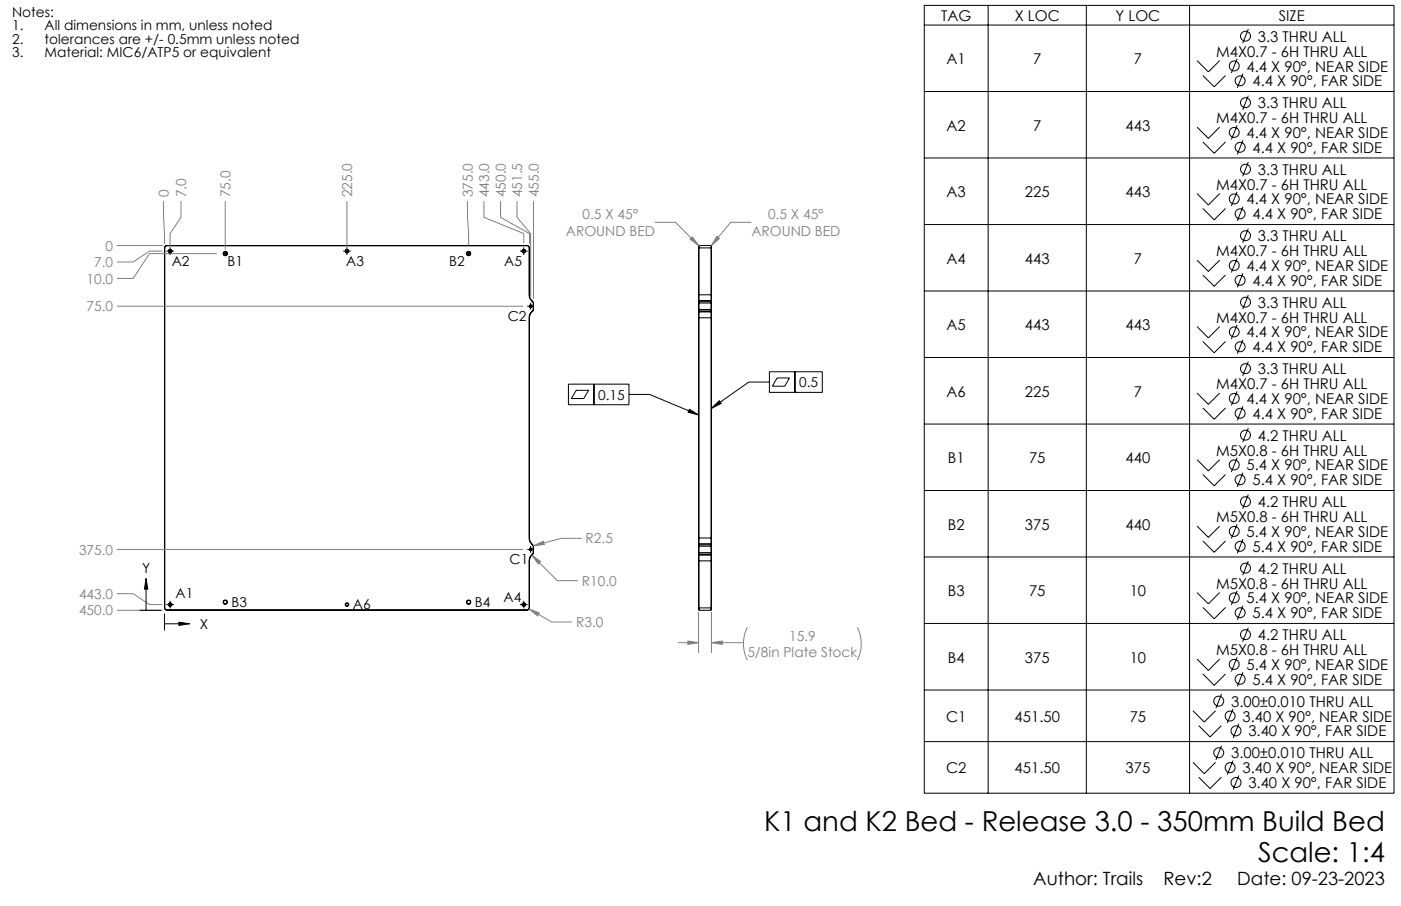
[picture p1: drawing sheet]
<svg xmlns="http://www.w3.org/2000/svg" width="432mm" height="279mm" viewBox="0 0 432 279" stroke-linecap="round" stroke-linejoin="round" font-family="sans-serif">
<g fill="none" stroke="#000" stroke-width=".31">
<path d="M284.9 1.7h144.7v242.9h-144.7zM284.9 7.7h144.7M304.6 1.7v242.9M334.8 1.7v242.9M366.6 1.7v242.9M368.9 18.7l3.5 3.5 3.5-3.5M381.3 18.1l-1.8 4.4M384.7 9l-1.7 4.3M284.9 28.2h144.7M368.9 39.2l3.5 3.5 3.5-3.5M370.7 23.3l3.5 3.5 3.5-3.5M381.3 38.7l-1.8 4.3"/>
<path d="M383.1 22.7l-1.7 4.4M384.7 29.5l-1.7 4.4M284.9 48.7h144.7M368.9 59.7l3.5 3.5 3.5-3.5M370.7 43.8l3.5 3.5 3.5-3.5M381.3 59.2l-1.8 4.3M383.1 43.3l-1.7 4.3M384.7 50l-1.7 4.4M50.7 76.4h.1M50.7 76.4v111.1M50.8 76.4v111.1M51.3 77.4h2.3"/>
<path d="M51.4 75.8l-.3 .1-.3 .5M51.4 75.7l-.6 .3-.1 .4M51.4 75.7v.1M51.4 75.8h111.1M51.4 75.7h111.1M52.4 76.3v2.3M68.1 78.2h.1M68.8 78.2h1.3M69.4 76.9h.1M69.4 77.6v1.2M69.4 79.5h.1M70.7 78.2h.1"/>
<path d="M105.8 77.4h2.3M106.9 76.3v2.3M143.1 78.2h.1M143.8 78.2h1.3M144.4 76.9h.1M144.4 77.6v1.2M144.4 79.5h.1M145.7 78.2h.1M160.3 77.4h2.3M161.4 76.3v2.3M162.5 75.8l.4 .3 .2 .3M162.5 75.7l.5 .2 .2 .5"/>
<path d="M162.5 75.7v.1M163.1 76.4v14.5M163.1 76.4h.1M163.2 76.4v14.5M215.3 76.4h4M215.3 76.4v14.5M215.4 75.7v17M215.4 75.7l-.1 .7M215.4 75.7h3.7M219.1 75.7v17M219.1 75.7l.2 .7M219.3 76.4v14.5"/>
<path d="M284.9 69.3h144.7M370.7 64.3l3.5 3.5 3.5-3.5M381.3 79.7l-1.8 4.3M383.1 63.7l-1.7 4.4M384.7 70.5l-1.7 4.4M162.5 94.4h2.1M163.1 90.9l.1 .8 .6 1.1M163.1 98v67.9M163.1 98h.1M163.1 90.9h.1M163.2 90.9l.2 1 .5 .8M163.2 98v67.9"/>
<path d="M163.5 93.4v2.1M163.8 96.1l-.6 1.1-.1 .8M163.8 92.8l.4 .3M163.8 96.1l.1 .1M163.9 96.2l-.5 .8-.2 1M163.9 92.7l-.1 .1M163.9 92.7l.4 .3M164.2 93.1l.1 .4M164.2 95.8l-.4 .3M164.2 95.8l.1 .1M164.3 93l.1 .5M164.3 93l-.1 .1"/>
<path d="M164.3 95.9l-.4 .3M164.3 95.4l-.1 .4M164.3 93.5v1.9M164.3 93.5h.1M164.3 95.4h.1M164.4 95.4l-.1 .5M164.4 93.5v1.9M215.3 93.1v.4M215.3 95.4v.4M215.3 90.9v1.9M215.3 96.1v1.9M215.3 98h4"/>
<path d="M215.3 90.9h4M215.3 93.5h4M215.3 95.4h4M215.3 95.8l.1 .1M215.3 92.8v.3M215.3 93.5v1.9M215.3 95.8v.3M215.3 98v67.9M215.3 96.1l.1 .1M215.4 93v2.9M215.4 96.2v71.5M215.4 95.9h3.7"/>
<path d="M215.4 93h3.7M215.4 92.7v.3M215.4 95.9v.3M215.4 93l-.1 .1M215.4 92.7h3.7M215.4 96.2h3.7M215.4 92.7l-.1 .1M219.1 93v2.9M219.1 96.2v71.5M219.1 93l.2 .1M219.1 92.7v.3M219.1 95.9v.3"/>
<path d="M219.1 92.7l.2 .1M219.3 93.1v.4M219.3 95.4v.4M219.3 90.9v1.9M219.3 96.1v1.9M219.3 95.8l-.2 .1M219.3 92.8v.3M219.3 93.5v1.9M219.3 95.8v.3M219.3 98v67.9M219.3 96.1l-.2 .1M284.9 89.7h144.7"/>
<path d="M368.9 80.2l3.5 3.5 3.5-3.5M370.7 84.8l3.5 3.5 3.5-3.5M383.1 84.2l-1.7 4.4M384.7 91l-1.7 4.4M175.2 118.5h18.7v6.3h-18.7zM183.1 118.5v6.3M237.1 114.7h16.3v6.3h-16.3zM237.1 117.8h-6.3l-11.5 8.1M239.5 116.6h3.8l-1.4 2.5h-3.8zM245 114.7v6.3M284.9 110.2h144.7M368.9 100.7l3.5 3.5 3.5-3.5"/>
<path d="M370.7 105.3l3.5 3.5 3.5-3.5M381.3 100.2l-1.8 4.3M383.1 104.8l-1.7 4.3M384.7 111.5l-1.7 4.4M177.6 120.4h3.8l-1.5 2.5h-3.8zM193.9 121.6h6.3l15.1 6.4M212.5 126.2l2.8 1.8-3.2-.9zM219.3 125.9l2.4-2.3 .6 .8zM284.9 130.8h144.7M368.9 121.2l3.5 3.5 3.5-3.5M370.7 125.8l3.5 3.5 3.5-3.5M381.3 120.7l-1.8 4.4"/>
<path d="M383.1 125.3l-1.7 4.3M384.7 132l-1.7 4.4M284.9 151.3h144.7M368.9 141.7l3.5 3.5 3.5-3.5M370.7 146.3l3.5 3.5 3.5-3.5M381.3 141.2l-1.8 4.4M383.1 145.8l-1.7 4.3M384.7 152.5l-1.7 4.4M45 178.4l.5 3.3h-1zM162.5 169.4h2.1M163.1 165.9l.1 .8 .6 1.1M163.1 173v14.5"/>
<path d="M163.1 165.9h.1M163.1 173h.1M163.2 165.9l.2 1 .5 .8M163.2 173v14.5M163.5 168.4v2.1M163.8 171.1l-.6 1.1-.1 .8M163.8 171.1l.1 .1M163.8 167.8l.4 .3M163.9 171.2l-.5 .8-.2 1M163.9 167.7l-.1 .1M163.9 167.7l.4 .3M164.2 168.1l.1 .4"/>
<path d="M164.2 170.8l-.4 .3M164.2 170.8l.1 .1M164.3 168l.1 .5M164.3 170.9l-.4 .3M164.3 168l-.1 .1M164.3 170.4l-.1 .4M164.3 168.5v1.9M164.3 170.4h.1M164.3 168.5h.1M164.4 170.4l-.1 .5M164.4 168.5v1.9M215.3 170.4v.4"/>
<path d="M215.3 168.1v.4M215.3 171.1v1.9M215.3 165.9v1.9M215.3 165.9h4M215.3 173h4M215.3 170.4h4M215.3 168.5h4M215.3 170.8l.1 .1M215.3 167.8v.3M215.3 168.5v1.9M215.3 170.8v.3M215.3 173v14.5"/>
<path d="M215.3 171.1l.1 .1M215.4 168v2.9M215.4 171.2v17M215.4 168h3.7M215.4 170.9h3.7M215.4 167.7v.3M215.4 170.9v.3M215.4 168l-.1 .1M215.4 171.2h3.7M215.4 167.7h3.7M215.4 167.7l-.1 .1M219.1 168v2.9"/>
<path d="M219.1 171.2v17M219.1 167.7v.3M219.1 170.9v.3M219.1 168l.2 .1M219.1 167.7l.2 .1M219.3 170.4v.4M219.3 168.1v.4M219.3 165.9v1.9M219.3 171.1v1.9M219.3 170.8l-.2 .1M219.3 167.8v.3M219.3 168.5v1.9"/>
<path d="M219.3 170.8v.3M219.3 173v14.5M219.3 171.1l-.2 .1M284.9 171.8h144.7M368.9 162.2l3.5 3.5 3.5-3.5M370.7 166.8l3.5 3.5 3.5-3.5M381.3 161.7l-1.8 4.4M383.1 166.3l-1.7 4.3M384.7 173l-1.7 4.4M43 188.2h6.7M45 181.7v6.5M50.7 189.2v5.2"/>
<path d="M50.7 192.4h4.4M50.7 187.5l.2 .5 .5 .2M50.7 187.5h.1M50.8 187.5l.3 .5 .3 .1M51.3 186.4h2.3M51.4 188.1v.1M51.4 188.1h111.1M51.4 188.2h111.1M52.4 185.3v2.3M55.1 191.9l3.4 .5-3.4 .5zM160.3 186.4h2.3M161.4 185.3v2.3"/>
<path d="M162.5 188.1v.1M163.1 187.5l-.2 .4-.4 .2M163.1 187.5h.1M163.2 187.5l-.2 .5-.5 .2M215.3 187.5l.1 .7M215.3 187.5h4M215.4 188.2h3.7M219.3 187.5l-.2 .7M284.9 192.3h144.7M368.9 182.7l3.5 3.5 3.5-3.5M370.7 187.3l3.5 3.5 3.5-3.5M381.3 182.2l-1.8 4.4"/>
<path d="M383.1 186.8l-1.7 4.4M384.7 193.5l-1.7 4.4M284.9 212.8h144.7M367.7 219.2l3.5 3.5 3.4-3.5M368.9 203.2l3.5 3.6 3.5-3.6M370.7 207.8l3.5 3.5 3.5-3.5M376.5 214l-1.7 4.4M380 218.6l-1.8 4.4M381.3 202.7l-1.8 4.4M383.1 207.3l-1.7 4.4M284.9 228.7h144.7M367.7 235.1l3.5 3.5 3.4-3.5"/>
<path d="M369.5 223.8l3.5 3.5 3.4-3.5M369.5 239.7l3.5 3.5 3.4-3.5M376.5 230l-1.7 4.3M380 234.6l-1.8 4.3M381.8 223.2l-1.7 4.4M381.8 239.1l-1.7 4.4"/>
<circle cx="383.9" cy="11.2" r="1.53"/>
<circle cx="380.4" cy="20.3" r="1.53"/>
<circle cx="382.2" cy="24.9" r="1.53"/>
<circle cx="383.9" cy="31.7" r="1.53"/>
<circle cx="380.4" cy="40.8" r="1.53"/>
<circle cx="382.2" cy="45.4" r="1.53"/>
<circle cx="383.9" cy="52.2" r="1.54"/>
<circle cx="52.4" cy="77.4" r=".41"/>
<circle cx="52.4" cy="77.4" r=".56"/>
<circle cx="69.4" cy="78.2" r=".53"/>
<circle cx="69.4" cy="78.2" r=".68"/>
<circle cx="106.9" cy="77.4" r=".41"/>
<circle cx="106.9" cy="77.4" r=".56"/>
<circle cx="144.4" cy="78.2" r=".53"/>
<circle cx="144.4" cy="78.2" r=".68"/>
<circle cx="161.4" cy="77.4" r=".41"/>
<circle cx="161.4" cy="77.4" r=".56"/>
<circle cx="380.4" cy="61.3" r="1.54"/>
<circle cx="382.2" cy="65.9" r="1.54"/>
<circle cx="383.9" cy="72.7" r="1.53"/>
<circle cx="163.6" cy="94.5" r=".37"/>
<circle cx="163.6" cy="94.4" r=".43"/>
<circle cx="380.4" cy="81.9" r="1.53"/>
<circle cx="382.2" cy="86.4" r="1.53"/>
<circle cx="383.9" cy="93.2" r="1.53"/>
<circle cx="380.4" cy="102.4" r="1.53"/>
<circle cx="382.2" cy="106.9" r="1.53"/>
<circle cx="383.9" cy="113.7" r="1.53"/>
<circle cx="380.4" cy="122.9" r="1.53"/>
<circle cx="382.2" cy="127.4" r="1.53"/>
<circle cx="383.9" cy="134.2" r="1.53"/>
<circle cx="380.4" cy="143.4" r="1.53"/>
<circle cx="382.2" cy="148" r="1.53"/>
<circle cx="383.9" cy="154.7" r="1.53"/>
<circle cx="163.6" cy="169.5" r=".37"/>
<circle cx="163.6" cy="169.4" r=".43"/>
<circle cx="380.4" cy="163.9" r="1.53"/>
<circle cx="382.2" cy="168.5" r="1.53"/>
<circle cx="383.9" cy="175.2" r="1.53"/>
<circle cx="52.4" cy="186.5" r=".41"/>
<circle cx="52.4" cy="186.4" r=".56"/>
<circle cx="69.4" cy="185.7" r=".53"/>
<circle cx="69.4" cy="185.7" r=".68"/>
<circle cx="106.9" cy="186.5" r=".41"/>
<circle cx="106.9" cy="186.4" r=".56"/>
<circle cx="144.4" cy="185.7" r=".53"/>
<circle cx="144.4" cy="185.7" r=".68"/>
<circle cx="161.4" cy="186.5" r=".41"/>
<circle cx="161.4" cy="186.4" r=".56"/>
<circle cx="380.4" cy="184.4" r="1.53"/>
<circle cx="382.2" cy="189" r="1.53"/>
<circle cx="383.9" cy="195.7" r="1.53"/>
<circle cx="375.6" cy="216.2" r="1.53"/>
<circle cx="380.4" cy="204.9" r="1.53"/>
<circle cx="382.2" cy="209.5" r="1.53"/>
<circle cx="375.6" cy="232.1" r="1.53"/>
<circle cx="379.1" cy="236.7" r="1.53"/>
<circle cx="379.1" cy="220.8" r="1.53"/>
<circle cx="381" cy="225.4" r="1.53"/>
<circle cx="381" cy="241.3" r="1.53"/>
</g>
<g fill="none" stroke="#808080" stroke-width=".31">
<path d="M36.1 75.7h14.1M50 77.4h-3.9l-5 3.4h-5M50.4 62l.3 13.2M55.8 62v5l-3.4 5v4.2M66.9 78.2h-20.8l-5 7.7h-5M69.4 62v14.9M106.9 62v14.2M144.1 62l.3 13.6M149.2 62v5l12.2 5v3M154.3 62v5l8.9 5v3.2M159.3 62v5l4.2 5v20.1M164.4 62v30.2"/>
<path d="M201.8 68.5h6.4l7.2 7.3M212.7 73.8l.7-.7 2 2.7zM220.9 72.9l.8 .7-2.5 2.2zM231.6 68.5h-6.4l-6 7.3M36.1 94.4h125.1M36.1 169.4h125.1M163.9 171.2l2.7 2-.7 .7zM163.9 171.2l7.9 7.9h6.3M164.4 168.3l3.1-1.4 .2 1zM179.3 166h-6.3l-8.6 2.3M36.1 183.1h5l5 3.3h3.9M36.1 188.2h14.1"/>
<path d="M163.1 187.8l3.1 1.2-.5 .9zM163.1 187.8l6.9 4h6.4M209 198.2h6.3M212 197.7l3.3 .5-3.3 .5zM215.3 188.7v12.7M219.3 198.2l3.3-.5v1zM219.3 188.7v12.7M219.3 198.2h9.8M230.3 193.5a11.2 11.2 0 0 0 0 10.1M264.3 193.5a11.5 11.5 0 0 1 0 10.1"/>
</g>
<path d="M52.5 77.9a.5 .5 0 0 1-.5-.7 .5 .5 0 0 1 .9-.1 .5 .5 0 0 1-.3 .8h-.1M107 77.9a.5 .5 0 0 1-.5-.7 .5 .5 0 0 1 .9-.1 .5 .5 0 0 1-.3 .8h-.1M161.5 77.9a.5 .5 0 0 1-.5-.7 .5 .5 0 0 1 .9-.1 .5 .5 0 0 1-.3 .8h-.1M52.5 186.9a.5 .5 0 0 1-.5-.7 .5 .5 0 0 1 .9-.1 .5 .5 0 0 1-.3 .8h-.1M161.5 186.9a.5 .5 0 0 1-.5-.7 .5 .5 0 0 1 .9-.1 .5 .5 0 0 1-.3 .8h-.1" fill="none" stroke="#000" stroke-width=".31" stroke-dasharray="1.3 .6" stroke-linecap="butt"/>
<path d="M69.5 78.8a.63 .63 0 0 1-.6-.9 .63 .63 0 0 1 1.1-.1 .63 .63 0 0 1-.4 1h-.1M144.5 78.8a.63 .63 0 0 1-.6-.9 .63 .63 0 0 1 1.1-.1 .63 .63 0 0 1-.4 1h-.1" fill="none" stroke="#000" stroke-width=".31" stroke-dasharray="1.3 .6" stroke-dashoffset=".6" stroke-linecap="butt"/>
<path d="M212.5 126.2l2.8 1.8-3.2-.9zM219.3 125.9l2.4-2.3 .6 .8z" fill="#000"/>
<path d="M163.9 171.2l2 2.7 .7-.7zM163.1 187.8l2.6 2.1 .5-.9zM164.4 168.3l3.3-.4-.2-1zM212 197.7l3.3 .5-3.3 .5zM219.3 198.2l3.3-.5v1zM212.7 73.8l.7-.7 2 2.7zM220.9 72.9l.8 .7-2.5 2.2z" fill="#808080"/>
<path d="M55.1 191.9l3.4 .5-3.4 .5zM45 178.4l.5 3.3h-1z" fill="#000"/>
<g font-size="8.5">
<text x="235.6" y="256.3">K1 and K2 Bed - Release 3.0 - 350mm Build Bed</text>
<text x="387.8" y="265.8">Scale: 1:4</text>
</g>
<g font-size="5.6">
<text x="318.5" y="273">Author: Trails</text>
<text x="358.6" y="273">Rev:2</text>
<text x="381.3" y="273">Date: 09-23-2023</text>
</g>
<g font-size="4.6">
<text x="290.1" y="6.4">TAG</text>
<text x="312.8" y="6.4">X LOC</text>
<text x="343.8" y="6.4">Y LOC</text>
<text x="394.2" y="6.4">SIZE</text>
<text x="374.8" y="17.5">M4X0.7 - 6H THRU ALL</text>
<text x="387.7" y="12.9">3.3 THRU ALL</text>
<text x="291.8" y="19.8">A1</text>
<text x="318.4" y="19.8">7</text>
<text x="349.5" y="19.8">7</text>
<text x="384.2" y="22.1">4.4 X 90°, NEAR SIDE</text>
<text x="386" y="26.6">4.4 X 90°, FAR SIDE</text>
<text x="387.7" y="33.4">3.3 THRU ALL</text>
<text x="291.8" y="40.3">A2</text>
<text x="318.4" y="40.3">7</text>
<text x="346.9" y="40.3">443</text>
<text x="374.8" y="38">M4X0.7 - 6H THRU ALL</text>
<text x="384.2" y="42.6">4.4 X 90°, NEAR SIDE</text>
<text x="386" y="47.1">4.4 X 90°, FAR SIDE</text>
<text x="387.7" y="53.9">3.3 THRU ALL</text>
<text x="374.8" y="58.5">M4X0.7 - 6H THRU ALL</text>
<text x="291.8" y="60.8">A3</text>
<text x="315.9" y="60.8">225</text>
<text x="346.9" y="60.8">443</text>
<text x="384.2" y="63.1">4.4 X 90°, NEAR SIDE</text>
<text x="386" y="67.7">4.4 X 90°, FAR SIDE</text>
<text x="387.7" y="74.4">3.3 THRU ALL</text>
<text x="291.8" y="81.3">A4</text>
<text x="315.9" y="81.3">443</text>
<text x="349.5" y="81.3">7</text>
<text x="374.8" y="79">M4X0.7 - 6H THRU ALL</text>
<text x="384.2" y="83.6">4.4 X 90°, NEAR SIDE</text>
<text x="386" y="88.2">4.4 X 90°, FAR SIDE</text>
<text x="387.7" y="94.9">3.3 THRU ALL</text>
<text x="291.8" y="101.8">A5</text>
<text x="315.9" y="101.8">443</text>
<text x="346.9" y="101.8">443</text>
<text x="374.8" y="99.5">M4X0.7 - 6H THRU ALL</text>
<text x="384.2" y="104.1">4.4 X 90°, NEAR SIDE</text>
<text x="386" y="108.7">4.4 X 90°, FAR SIDE</text>
<text x="374.8" y="120">M4X0.7 - 6H THRU ALL</text>
<text x="387.7" y="115.4">3.3 THRU ALL</text>
<text x="291.8" y="122.3">A6</text>
<text x="315.9" y="122.3">225</text>
<text x="349.5" y="122.3">7</text>
<text x="384.2" y="124.6">4.4 X 90°, NEAR SIDE</text>
<text x="386" y="129.2">4.4 X 90°, FAR SIDE</text>
<text x="387.7" y="135.9">4.2 THRU ALL</text>
<text x="292.1" y="142.8">B1</text>
<text x="317.2" y="142.8">75</text>
<text x="346.9" y="142.8">440</text>
<text x="374.8" y="140.5">M5X0.8 - 6H THRU ALL</text>
<text x="384.2" y="145.1">5.4 X 90°, NEAR SIDE</text>
<text x="386" y="149.7">5.4 X 90°, FAR SIDE</text>
<text x="374.8" y="161">M5X0.8 - 6H THRU ALL</text>
<text x="387.7" y="156.4">4.2 THRU ALL</text>
<text x="292.1" y="163.3">B2</text>
<text x="315.9" y="163.3">375</text>
<text x="346.9" y="163.3">440</text>
<text x="384.2" y="165.6">5.4 X 90°, NEAR SIDE</text>
<text x="386" y="170.2">5.4 X 90°, FAR SIDE</text>
<text x="387.7" y="176.9">4.2 THRU ALL</text>
<text x="292.1" y="183.8">B3</text>
<text x="317.2" y="183.8">75</text>
<text x="348.2" y="183.8">10</text>
<text x="374.8" y="181.5">M5X0.8 - 6H THRU ALL</text>
<text x="384.2" y="186.1">5.4 X 90°, NEAR SIDE</text>
<text x="386" y="190.7">5.4 X 90°, FAR SIDE</text>
<text x="387.7" y="197.4">4.2 THRU ALL</text>
<text x="374.8" y="202">M5X0.8 - 6H THRU ALL</text>
<text x="292.1" y="204.3">B4</text>
<text x="315.9" y="204.3">375</text>
<text x="348.2" y="204.3">10</text>
<text x="384.2" y="206.6">5.4 X 90°, NEAR SIDE</text>
<text x="386" y="211.2">5.4 X 90°, FAR SIDE</text>
<text x="379.4" y="217.9">3.00±0.010 THRU ALL</text>
<text x="291.6" y="222.5">C1</text>
<text x="312.7" y="222.5">451.50</text>
<text x="348.2" y="222.5">75</text>
<text x="382.9" y="222.5">3.40 X 90°, NEAR SIDE</text>
<text x="384.8" y="227.1">3.40 X 90°, FAR SIDE</text>
<text x="379.4" y="233.9">3.00±0.010 THRU ALL</text>
<text x="291.6" y="238.4">C2</text>
<text x="312.7" y="238.4">451.50</text>
<text x="346.9" y="238.4">375</text>
<text x="382.9" y="238.5">3.40 X 90°, NEAR SIDE</text>
<text x="384.8" y="243">3.40 X 90°, FAR SIDE</text>
</g>
<g font-size="4.2">
<text x="3.7" y="5.1">Notes:</text>
<text x="3.7" y="9.3">1.</text>
<text x="13.7" y="9.3">All dimensions in mm, unless noted</text>
<text x="3.7" y="13.5">2.</text>
<text x="3.7" y="17.7">3.</text>
<text x="13.7" y="13.5">tolerances are +/- 0.5mm unless noted</text>
<text x="13.7" y="17.7">Material: MIC6/ATP5 or equivalent</text>
<text x="52.9" y="82">A2</text>
<text x="70.1" y="82">B1</text>
<text x="106.7" y="82">A3</text>
<text x="138.4" y="82">B2</text>
<text x="155.4" y="82">A5</text>
<text x="156.5" y="99">C2</text>
<text x="246.3" y="119.4">0.5</text>
<text x="184.4" y="123.2">0.15</text>
<text x="157.1" y="173.8">C1</text>
<text x="43.8" y="176.8">Y</text>
<text x="54.1" y="184.4">A1</text>
<text x="155.2" y="185.6">A4</text>
<text x="71.4" y="187.1">B3</text>
<text x="108.8" y="187.9">A6</text>
<text x="146.3" y="187.1">B4</text>
<text x="61.6" y="194">X</text>
</g>
<g font-size="4.2" fill="#808080">
<text x="52" y="60.8" transform="rotate(-90 52 60.8)">0</text>
<text x="57.4" y="60.8" transform="rotate(-90 57.4 60.8)">7.0</text>
<text x="71.1" y="60.8" transform="rotate(-90 71.1 60.8)">75.0</text>
<text x="108.6" y="60.8" transform="rotate(-90 108.6 60.8)">225.0</text>
<text x="145.7" y="60.8" transform="rotate(-90 145.7 60.8)">375.0</text>
<text x="150.8" y="60.8" transform="rotate(-90 150.8 60.8)">443.0</text>
<text x="155.9" y="60.8" transform="rotate(-90 155.9 60.8)">450.0</text>
<text x="161" y="60.8" transform="rotate(-90 161 60.8)">451.5</text>
<text x="166.1" y="60.8" transform="rotate(-90 166.1 60.8)">455.0</text>
<text x="179.5" y="67.6">0.5 X 45°</text>
<text x="236.7" y="67.6">0.5 X 45°</text>
<text x="32.6" y="77.3">0</text>
<text x="174.4" y="72.6">AROUND BED</text>
<text x="231.6" y="72.6">AROUND BED</text>
<text x="29" y="82.4">7.0</text>
<text x="26.7" y="87.5">10.0</text>
<text x="26.7" y="96">75.0</text>
<text x="180.5" y="167.6">R2.5</text>
<text x="24.4" y="171">375.0</text>
<text x="24.4" y="184.7">443.0</text>
<text x="179.3" y="180.7">R10.0</text>
<text x="24.4" y="189.8">450.0</text>
<text x="177.5" y="193.4">R3.0</text>
<text x="243.2" y="197.6">15.9</text>
<text x="230.3" y="202.6">5/8in Plate Stock</text>
</g>
</svg>
